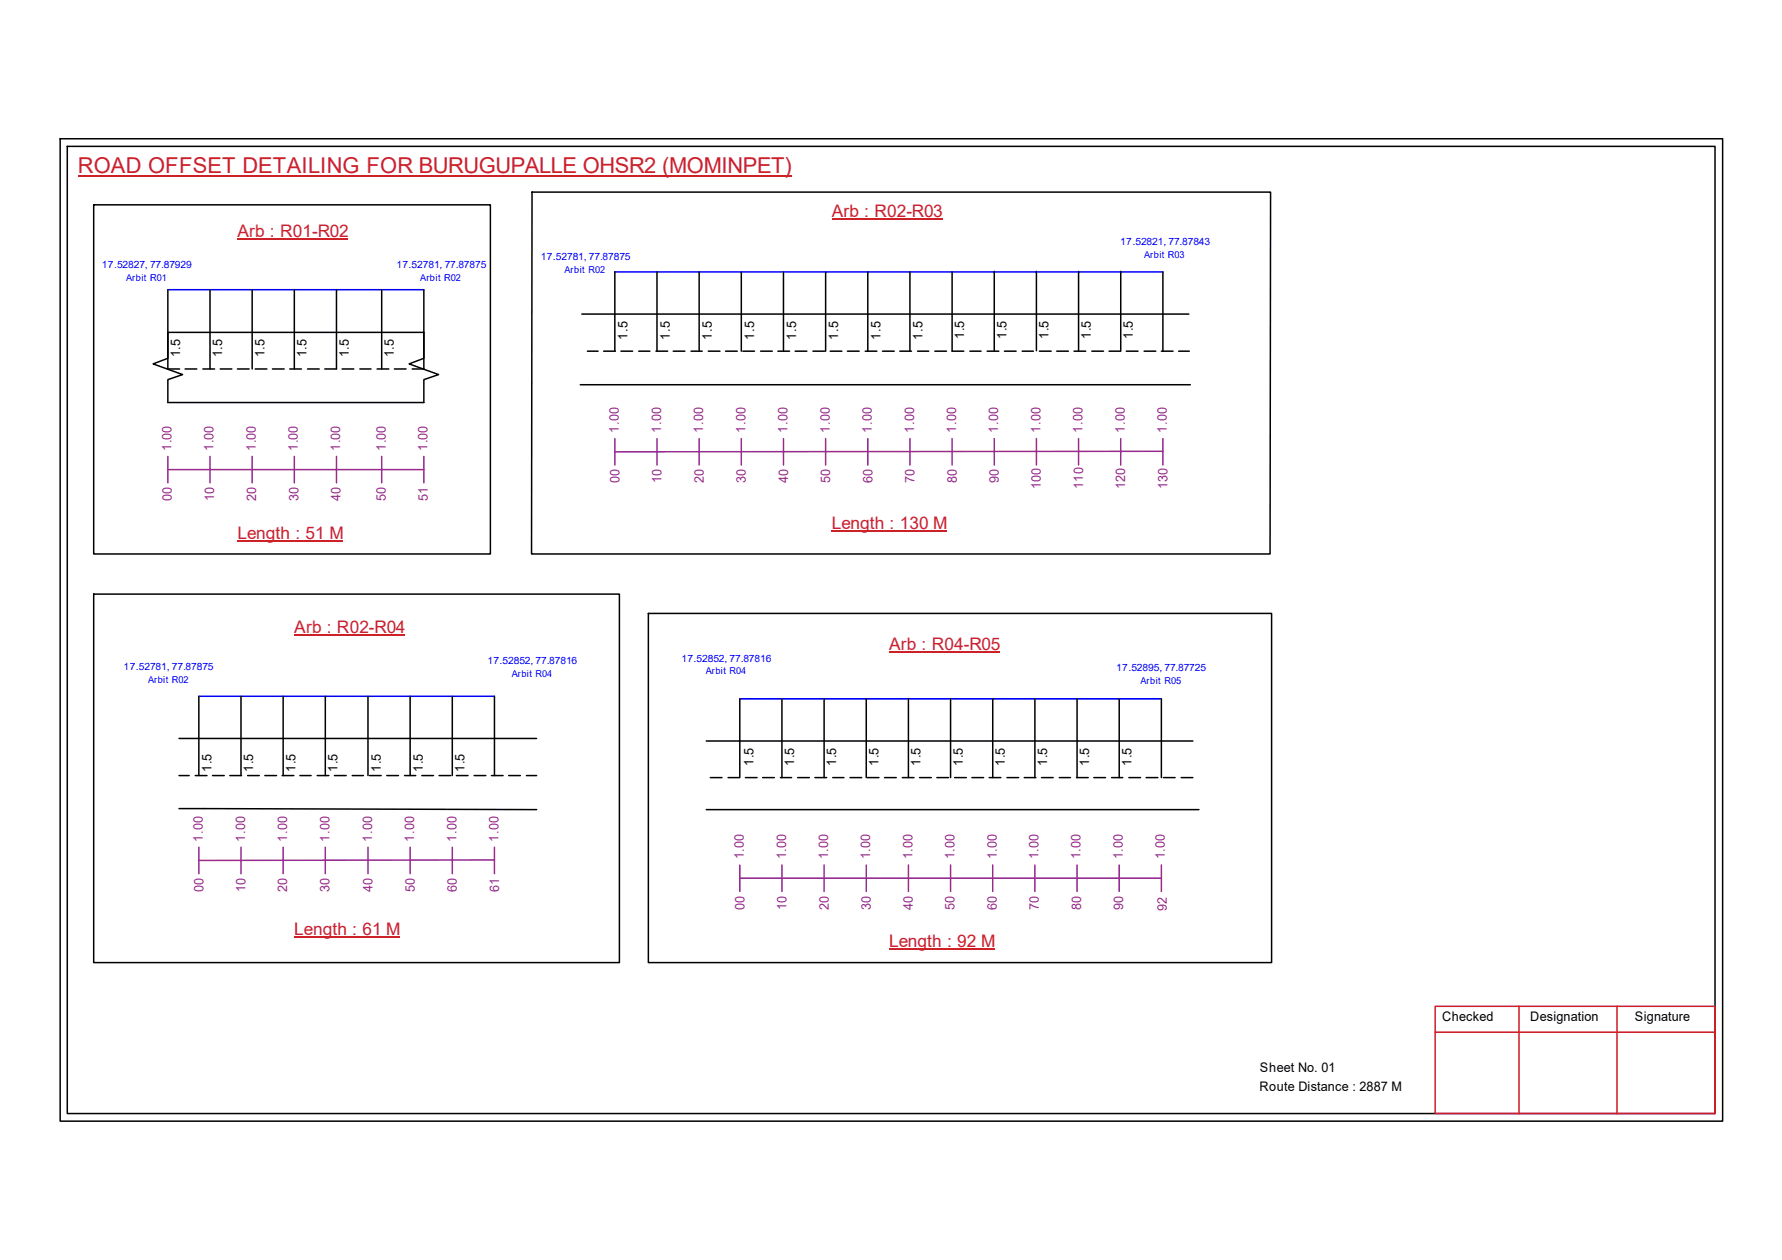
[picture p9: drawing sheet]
<svg xmlns="http://www.w3.org/2000/svg" width="297mm" height="210mm" viewBox="0 0 297 210" stroke-linecap="round" stroke-linejoin="round" font-family="sans-serif">
<g fill="none" stroke="#000" stroke-width=".25">
<path d="M10 23.1h277.1v163.7h-277.1zM11.2 24.4h274.7v161.1h-274.7zM15.6 34.1h66.1v58.2h-66.1zM88.7 32h123.1l-.1 60.3h-123.1zM28 55.4h42.7v4.3l-2.5 .9 4.9 1.8-2.4 .8v3.9h-42.7v-3.9l2.4-.8-4.9-1.8 2.5-.9zM28 48.3v13.2h1.9M35 48.3v13.2M42 48.3v13.2M49.1 48.3v13.2M56.1 48.3v13.2h-2M63.6 48.3v13.2M70.7 48.3v13.2h-2"/>
<path d="M97 52.3h101.2M97.9 58.5h1.8M100.6 58.5h2M102.5 45.3v13.2M103.5 58.5h1.9M106.5 58.5h1.8M109.3 58.5h2M109.5 45.3v13.2M112.2 58.5h2M115.2 58.5h1.8M116.5 45.3v13.2M118.1 58.5h1.9"/>
<path d="M120.9 58.5h2M123.6 45.3v13.2M123.8 58.5h2M126.8 58.5h1.9M129.7 58.5h1.9M130.6 45.3v13.2M132.5 58.5h2M135.5 58.5h2M137.6 45.3v13.2M138.4 58.5h1.9M141.3 58.5h1.9M144.2 58.5h2"/>
<path d="M144.6 45.3v13.2M147.1 58.5h2M150 58.5h1.9M151.7 45.3v13.2M152.9 58.5h1.9M155.8 58.5h2M158.7 45.3v13.2h2M161.7 58.5h1.8M164.5 58.5h2M165.7 45.2v13.2M167.4 58.5h2M170.4 58.5h1.9"/>
<path d="M172.8 45.2v13.2M173.3 58.5h1.9M176.1 58.5h2M179 58.5h2M179.8 45.2v13.2M182 58.5h1.9M184.9 58.5h1.9M186.8 45.2v13.2M187.7 58.5h2M190.7 58.5h2M193.6 58.5h1.9M193.8 45.3v13.2"/>
<path d="M196.5 58.5h1.7M30.9 61.5h1.9M33.8 61.5h2M36.7 61.5h1.9M39.6 61.5h1.9M42.5 61.5h2M45.4 61.5h2M48.3 61.5h1.9M51.3 61.5h1.9M57 61.5h2M60 61.5h1.8M62.9 61.5h1.9"/>
<path d="M65.7 61.5h2M96.7 64.1h101.7M15.6 99h87.6v61.4h-87.6zM33.1 116v13.2M40.2 116v13.2M47.2 116v13.2M54.2 116v13.2M61.3 116v13.2M68.4 116v13.2M75.4 116v13.2M82.4 116v13.2M108.1 102.2h103.9v58.2h-103.9z"/>
<path d="M123.3 116.4v13.1M130.3 116.4v13.1M137.4 116.4v13.1M144.4 116.4v13.1M151.4 116.4v13.1M158.5 116.4v13.1M165.5 116.4v13.1M172.5 116.4v13.1M179.5 116.4v13.1M186.6 116.4v13.1M193.6 116.4v13.1M29.8 134.7l59.6 .2"/>
<path d="M29.8 129.2h1.7M29.8 123h59.6M32.6 129.2h1.9M35.4 129.2h2M38.3 129.2h2M41.3 129.2h1.9M44.2 129.2h1.9M47 129.2h2M50 129.2h1.9M52.9 129.2h1.9M55.7 129.2h2M58.7 129.2h1.9"/>
<path d="M61.6 129.2h1.9M64.5 129.2h1.9M67.4 129.2h1.9M70.3 129.2h2M73.2 129.2h1.9M76.1 129.2h1.9M79 129.2h2M81.9 129.2h2M84.8 129.2h1.9M87.8 129.2h1.6M117.7 123.4h81.1M117.7 134.9h82.2"/>
<path d="M118.4 129.5h2M121.4 129.5h1.8M124.2 129.5h2M127.1 129.5h2M130.1 129.5h1.8M133 129.5h1.9M135.8 129.5h2M138.8 129.5h1.9M141.7 129.5h1.9M144.6 129.5h1.9M147.4 129.5h2M150.4 129.5h2"/>
<path d="M153.3 129.5h1.9M156.2 129.5h1.9M159.1 129.5h2M162 129.5h2M164.9 129.5h1.9M167.8 129.5h2M170.7 129.5h2M173.6 129.5h2M176.6 129.5h1.8M179.4 129.5h2M182.3 129.5h2M185.3 129.5h1.9"/>
<path d="M188.2 129.5h1.9M191 129.5h2M193.9 129.5h2M196.9 129.5h1.9"/>
</g>
<path d="M239.2 167.6h46.7v17.9h-46.7zM239.2 172h46.7M253.2 167.6v17.9M269.5 167.6v17.9" fill="none" stroke="#cc1f26" stroke-width=".25"/>
<path d="M13 29.3h118.9" fill="none" stroke="#cd2027" stroke-width=".25"/>
<path d="M28 48.3h42.7M102.5 45.3h91.3M33.1 116h49.3M123.3 116.4h70.3" fill="none" stroke="#00f" stroke-width=".25"/>
<g fill="none" stroke="#93278f" stroke-width=".25">
<path d="M28 78.2h42.7M28 76v4.4M35 76v4.4M42 76v4.4M49.1 76v4.4M56.1 76v4.4M63.6 76v4.4M70.7 76v4.4M102.5 73.1v4.4M109.5 73.1v4.4M116.5 73.1v4.4M123.6 73.1v4.4"/>
<path d="M130.6 73.1v4.4M137.6 73.1v4.4M144.6 73.1v4.4M151.7 73.1v4.4M158.7 73.1v4.4M165.7 73.1v4.4M172.8 73.1v4.4M179.8 73.1v4.4M186.8 73.1v4.4M193.8 75.2l-91.3 .1M193.8 73.1v4.4M33.1 141.1v4.4"/>
<path d="M40.2 141.1v4.4M47.2 141.1v4.4M54.2 141.1v4.4M61.3 141.1v4.4M68.4 141.1v4.4M75.4 141.1v4.4M82.4 143.3h-49.3M82.4 141.1v4.4M123.3 146.3h70.3M123.3 144.1v4.4M130.3 144.1v4.4M137.4 144.1v4.4"/>
<path d="M144.4 144.1v4.4M151.4 144.1v4.4M158.5 144.1v4.4M165.5 144.1v4.4M172.5 144.1v4.4M179.5 144.1v4.4M186.6 144.1v4.4M193.6 144.1v4.4"/>
</g>
<path d="M39.6 39.8h18.4M138.6 36.4h18.5M39.6 90.2h17.6M138.6 88.4h19.3M49.1 105.7h18.4M148.2 108.5h18.5M49.1 156.1h17.6M148.2 158.1h17.6" fill="none" stroke="#cd2027" stroke-width=".17"/>
<text font-size="3.6" fill="#cd2027" x="13" y="28.9">ROAD OFFSET DETAILING FOR BURUGUPALLE OHSR2 (MOMINPET)</text>
<g font-size="2.9" fill="#cd2027">
<text x="39.6" y="39.5">Arb : R01-R02</text>
<text x="138.6" y="36.1">Arb : R02-R03</text>
<text x="39.6" y="89.8">Length : 51 M</text>
<text x="138.6" y="88.1">Length : 130 M</text>
<text x="49.1" y="105.4">Arb : R02-R04</text>
<text x="148.2" y="108.2">Arb : R04-R05</text>
<text x="49.1" y="155.8">Length : 61 M</text>
<text x="148.2" y="157.7">Length : 92 M</text>
</g>
<g font-size="2.2">
<text x="30" y="59.5" transform="rotate(-90 30 59.5)">1.5</text>
<text x="37" y="59.5" transform="rotate(-90 37 59.5)">1.5</text>
<text x="44.1" y="59.5" transform="rotate(-90 44.1 59.5)">1.5</text>
<text x="51.1" y="59.5" transform="rotate(-90 51.1 59.5)">1.5</text>
<text x="58.1" y="59.5" transform="rotate(-90 58.1 59.5)">1.5</text>
<text x="65.7" y="59.5" transform="rotate(-90 65.7 59.5)">1.5</text>
<text x="104.6" y="56.6" transform="rotate(-90 104.6 56.6)">1.5</text>
<text x="111.6" y="56.6" transform="rotate(-90 111.6 56.6)">1.5</text>
<text x="118.7" y="56.6" transform="rotate(-90 118.7 56.6)">1.5</text>
<text x="125.7" y="56.6" transform="rotate(-90 125.7 56.6)">1.5</text>
<text x="132.7" y="56.6" transform="rotate(-90 132.7 56.6)">1.5</text>
<text x="139.7" y="56.6" transform="rotate(-90 139.7 56.6)">1.5</text>
<text x="146.8" y="56.6" transform="rotate(-90 146.8 56.6)">1.5</text>
<text x="153.8" y="56.6" transform="rotate(-90 153.8 56.6)">1.5</text>
<text x="160.7" y="56.5" transform="rotate(-90 160.7 56.5)">1.5</text>
<text x="167.8" y="56.5" transform="rotate(-90 167.8 56.5)">1.5</text>
<text x="174.8" y="56.5" transform="rotate(-90 174.8 56.5)">1.5</text>
<text x="181.8" y="56.5" transform="rotate(-90 181.8 56.5)">1.5</text>
<text x="188.8" y="56.5" transform="rotate(-90 188.8 56.5)">1.5</text>
<text x="35.3" y="128.6" transform="rotate(-90 35.3 128.6)">1.5</text>
<text x="42.2" y="128.6" transform="rotate(-90 42.2 128.6)">1.5</text>
<text x="49.2" y="128.6" transform="rotate(-90 49.2 128.6)">1.5</text>
<text x="56.3" y="128.6" transform="rotate(-90 56.3 128.6)">1.5</text>
<text x="63.5" y="128.6" transform="rotate(-90 63.5 128.6)">1.5</text>
<text x="70.5" y="128.6" transform="rotate(-90 70.5 128.6)">1.5</text>
<text x="77.4" y="128.6" transform="rotate(-90 77.4 128.6)">1.5</text>
<text x="125.6" y="127.6" transform="rotate(-90 125.6 127.6)">1.5</text>
<text x="132.4" y="127.6" transform="rotate(-90 132.4 127.6)">1.5</text>
<text x="139.4" y="127.6" transform="rotate(-90 139.4 127.6)">1.5</text>
<text x="146.4" y="127.6" transform="rotate(-90 146.4 127.6)">1.5</text>
<text x="153.5" y="127.6" transform="rotate(-90 153.5 127.6)">1.5</text>
<text x="160.5" y="127.6" transform="rotate(-90 160.5 127.6)">1.5</text>
<text x="167.5" y="127.6" transform="rotate(-90 167.5 127.6)">1.5</text>
<text x="174.5" y="127.6" transform="rotate(-90 174.5 127.6)">1.5</text>
<text x="181.6" y="127.6" transform="rotate(-90 181.6 127.6)">1.5</text>
<text x="188.6" y="127.6" transform="rotate(-90 188.6 127.6)">1.5</text>
<text x="240.4" y="170.1">Checked</text>
<text x="255.1" y="170.1">Designation</text>
<text x="272.5" y="170.1">Signature</text>
<text x="210" y="178.6">Sheet No. 01</text>
<text x="209.9" y="181.7">Route Distance : 2887 M</text>
</g>
<g font-size="2.2" fill="#93278f">
<text x="28.6" y="75.1" transform="rotate(-90 28.6 75.1)">1.00</text>
<text x="35.6" y="75.1" transform="rotate(-90 35.6 75.1)">1.00</text>
<text x="42.6" y="75.1" transform="rotate(-90 42.6 75.1)">1.00</text>
<text x="49.7" y="75.1" transform="rotate(-90 49.7 75.1)">1.00</text>
<text x="56.7" y="75.1" transform="rotate(-90 56.7 75.1)">1.00</text>
<text x="64.3" y="75.1" transform="rotate(-90 64.3 75.1)">1.00</text>
<text x="71.2" y="75.1" transform="rotate(-90 71.2 75.1)">1.00</text>
<text x="103.2" y="72.1" transform="rotate(-90 103.2 72.1)">1.00</text>
<text x="110.2" y="72.1" transform="rotate(-90 110.2 72.1)">1.00</text>
<text x="117.2" y="72.1" transform="rotate(-90 117.2 72.1)">1.00</text>
<text x="124.2" y="72.1" transform="rotate(-90 124.2 72.1)">1.00</text>
<text x="131.3" y="72.1" transform="rotate(-90 131.3 72.1)">1.00</text>
<text x="138.3" y="72.1" transform="rotate(-90 138.3 72.1)">1.00</text>
<text x="145.3" y="72.1" transform="rotate(-90 145.3 72.1)">1.00</text>
<text x="152.4" y="72.1" transform="rotate(-90 152.4 72.1)">1.00</text>
<text x="159.4" y="72.1" transform="rotate(-90 159.4 72.1)">1.00</text>
<text x="166.4" y="72.1" transform="rotate(-90 166.4 72.1)">1.00</text>
<text x="173.4" y="72.1" transform="rotate(-90 173.4 72.1)">1.00</text>
<text x="180.5" y="72.1" transform="rotate(-90 180.5 72.1)">1.00</text>
<text x="187.5" y="72.1" transform="rotate(-90 187.5 72.1)">1.00</text>
<text x="194.5" y="72.1" transform="rotate(-90 194.5 72.1)">1.00</text>
<text x="28.7" y="83.5" transform="rotate(-90 28.7 83.5)">00</text>
<text x="35.7" y="83.5" transform="rotate(-90 35.7 83.5)">10</text>
<text x="42.7" y="83.5" transform="rotate(-90 42.7 83.5)">20</text>
<text x="49.7" y="83.5" transform="rotate(-90 49.7 83.5)">30</text>
<text x="56.8" y="83.5" transform="rotate(-90 56.8 83.5)">40</text>
<text x="64.3" y="83.5" transform="rotate(-90 64.3 83.5)">50</text>
<text x="71.3" y="83.5" transform="rotate(-90 71.3 83.5)">51</text>
<text x="103.2" y="80.5" transform="rotate(-90 103.2 80.5)">00</text>
<text x="110.3" y="80.5" transform="rotate(-90 110.3 80.5)">10</text>
<text x="117.3" y="80.5" transform="rotate(-90 117.3 80.5)">20</text>
<text x="124.3" y="80.5" transform="rotate(-90 124.3 80.5)">30</text>
<text x="131.4" y="80.5" transform="rotate(-90 131.4 80.5)">40</text>
<text x="138.4" y="80.5" transform="rotate(-90 138.4 80.5)">50</text>
<text x="145.4" y="80.5" transform="rotate(-90 145.4 80.5)">60</text>
<text x="152.4" y="80.5" transform="rotate(-90 152.4 80.5)">70</text>
<text x="159.5" y="80.5" transform="rotate(-90 159.5 80.5)">80</text>
<text x="166.5" y="80.5" transform="rotate(-90 166.5 80.5)">90</text>
<text x="173.5" y="81.5" transform="rotate(-90 173.5 81.5)">100</text>
<text x="180.5" y="81.5" transform="rotate(-90 180.5 81.5)">110</text>
<text x="187.6" y="81.5" transform="rotate(-90 187.6 81.5)">120</text>
<text x="194.6" y="81.5" transform="rotate(-90 194.6 81.5)">130</text>
<text x="33.8" y="140.2" transform="rotate(-90 33.8 140.2)">1.00</text>
<text x="40.8" y="140.2" transform="rotate(-90 40.8 140.2)">1.00</text>
<text x="47.9" y="140.2" transform="rotate(-90 47.9 140.2)">1.00</text>
<text x="54.9" y="140.2" transform="rotate(-90 54.9 140.2)">1.00</text>
<text x="62" y="140.2" transform="rotate(-90 62 140.2)">1.00</text>
<text x="69" y="140.2" transform="rotate(-90 69 140.2)">1.00</text>
<text x="76.1" y="140.2" transform="rotate(-90 76.1 140.2)">1.00</text>
<text x="83.1" y="140.2" transform="rotate(-90 83.1 140.2)">1.00</text>
<text x="124" y="143.2" transform="rotate(-90 124 143.2)">1.00</text>
<text x="131" y="143.2" transform="rotate(-90 131 143.2)">1.00</text>
<text x="138" y="143.2" transform="rotate(-90 138 143.2)">1.00</text>
<text x="145.1" y="143.2" transform="rotate(-90 145.1 143.2)">1.00</text>
<text x="152.1" y="143.2" transform="rotate(-90 152.1 143.2)">1.00</text>
<text x="159.1" y="143.2" transform="rotate(-90 159.1 143.2)">1.00</text>
<text x="166.2" y="143.2" transform="rotate(-90 166.2 143.2)">1.00</text>
<text x="173.1" y="143.2" transform="rotate(-90 173.1 143.2)">1.00</text>
<text x="180.1" y="143.2" transform="rotate(-90 180.1 143.2)">1.00</text>
<text x="187.2" y="143.2" transform="rotate(-90 187.2 143.2)">1.00</text>
<text x="194.2" y="143.2" transform="rotate(-90 194.2 143.2)">1.00</text>
<text x="33.9" y="148.6" transform="rotate(-90 33.9 148.6)">00</text>
<text x="40.9" y="148.6" transform="rotate(-90 40.9 148.6)">10</text>
<text x="47.9" y="148.6" transform="rotate(-90 47.9 148.6)">20</text>
<text x="54.9" y="148.6" transform="rotate(-90 54.9 148.6)">30</text>
<text x="62.1" y="148.6" transform="rotate(-90 62.1 148.6)">40</text>
<text x="69.1" y="148.6" transform="rotate(-90 69.1 148.6)">50</text>
<text x="76.2" y="148.6" transform="rotate(-90 76.2 148.6)">60</text>
<text x="83.2" y="148.6" transform="rotate(-90 83.2 148.6)">61</text>
<text x="124.1" y="151.6" transform="rotate(-90 124.1 151.6)">00</text>
<text x="131.1" y="151.6" transform="rotate(-90 131.1 151.6)">10</text>
<text x="138.1" y="151.6" transform="rotate(-90 138.1 151.6)">20</text>
<text x="145.2" y="151.6" transform="rotate(-90 145.2 151.6)">30</text>
<text x="152.2" y="151.6" transform="rotate(-90 152.2 151.6)">40</text>
<text x="159.1" y="151.6" transform="rotate(-90 159.1 151.6)">50</text>
<text x="166.2" y="151.6" transform="rotate(-90 166.2 151.6)">60</text>
<text x="173.2" y="151.6" transform="rotate(-90 173.2 151.6)">70</text>
<text x="180.2" y="151.6" transform="rotate(-90 180.2 151.6)">80</text>
<text x="187.2" y="151.6" transform="rotate(-90 187.2 151.6)">90</text>
<text x="194.5" y="151.7" transform="rotate(-90 194.5 151.7)">92</text>
</g>
<g font-size="1.7" fill="#00f">
<text x="186.7" y="40.9">17.52821, 77.87843</text>
<text x="17" y="44.7">17.52827, 77.87929</text>
<text x="66.1" y="44.7">17.52781, 77.87875</text>
<text x="90.1" y="43.3">17.52781, 77.87875</text>
<text x="20.6" y="111.6">17.52781, 77.87875</text>
<text x="81.2" y="110.7">17.52852, 77.87816</text>
<text x="113.6" y="110.2">17.52852, 77.87816</text>
<text x="186.1" y="111.8">17.52895, 77.87725</text>
</g>
<g font-size="1.6" fill="#00f">
<text x="21" y="46.8">Arbit R01</text>
<text x="70.1" y="46.8">Arbit R02</text>
<text x="94.1" y="45.6">Arbit R02</text>
<text x="190.7" y="43">Arbit R03</text>
<text x="24.7" y="113.7">Arbit R02</text>
<text x="85.3" y="112.8">Arbit R04</text>
<text x="117.6" y="112.4">Arbit R04</text>
<text x="190.1" y="114">Arbit R05</text>
</g>
</svg>
